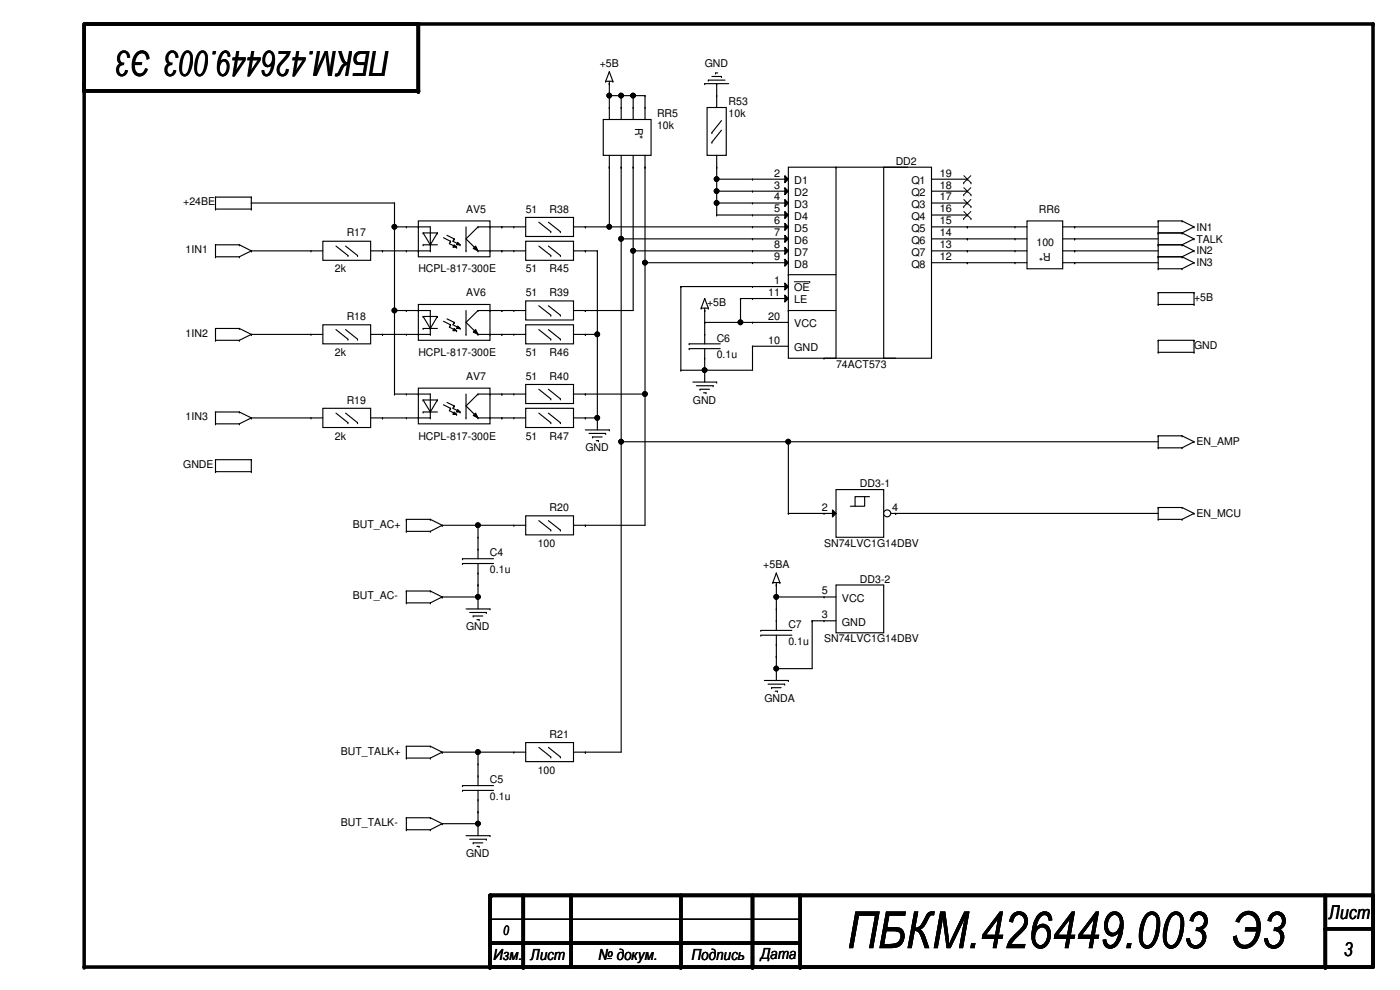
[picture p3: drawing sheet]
<svg xmlns="http://www.w3.org/2000/svg" width="420mm" height="297mm" viewBox="0 0 420 297" stroke-linecap="round" stroke-linejoin="round" font-family="sans-serif">
<path d="M25.3 7.2h386.8v283h-386.8v-282.6M125.5 7.2v20.1h-100.2M147.1 268.6v21.6M147.4 268.6h264.7M157 268.6v21.6M171.4 268.6v21.2M204.3 268.6v21.6M225.8 268.6v21.6M240.1 268.6v21.6M397.8 278.7h14.3M397.8 268.6v21.6M147.1 283h93" fill="none" stroke="#000" stroke-width="1.1"/>
<g fill="#000">
<circle cx="125.5" cy="7.2" r=".53"/>
<circle cx="412.1" cy="7.2" r=".53"/>
<circle cx="25.3" cy="25.1" r=".53"/>
<circle cx="25.3" cy="27.3" r=".53"/>
<circle cx="125.5" cy="27.3" r=".53"/>
<circle cx="181.8" cy="24.4" r=".17"/>
<circle cx="182.9" cy="21.5" r=".17"/>
<circle cx="182.9" cy="28.7" r=".17"/>
<circle cx="182.9" cy="25.1" r=".17"/>
<circle cx="183.9" cy="24.4" r=".17"/>
<circle cx="186.4" cy="28.7" r=".17"/>
<circle cx="190" cy="28.7" r=".17"/>
<circle cx="193.6" cy="28.7" r=".17"/>
<circle cx="211.5" cy="25.1" r=".17"/>
<circle cx="212.6" cy="24" r=".17"/>
<circle cx="214.7" cy="21.9" r=".17"/>
<circle cx="215.1" cy="25.1" r=".17"/>
<circle cx="216.5" cy="22.9" r=".17"/>
<circle cx="64.7" cy="59.1" r=".17"/>
<circle cx="75.4" cy="59.1" r=".17"/>
<circle cx="182.9" cy="50.2" r=".17"/>
<circle cx="186.4" cy="50.2" r=".17"/>
<circle cx="190" cy="50.2" r=".17"/>
<circle cx="193.6" cy="50.2" r=".17"/>
<circle cx="215.1" cy="53.8" r=".17"/>
<circle cx="215.1" cy="57.4" r=".17"/>
<circle cx="215.1" cy="50.2" r=".17"/>
<circle cx="225.8" cy="53.8" r=".17"/>
<circle cx="225.8" cy="57.4" r=".17"/>
<circle cx="250.9" cy="50.2" r=".17"/>
<circle cx="290.3" cy="57.4" r=".17"/>
<circle cx="290.3" cy="53.8" r=".17"/>
<circle cx="64.7" cy="62.7" r=".17"/>
<circle cx="64.7" cy="77" r=".17"/>
<circle cx="64.7" cy="73.4" r=".17"/>
<circle cx="71.8" cy="77" r=".17"/>
<circle cx="71.8" cy="73.4" r=".17"/>
<circle cx="75.4" cy="62.7" r=".17"/>
<circle cx="75.4" cy="75.3" r=".17"/>
<circle cx="75.4" cy="60.9" r=".17"/>
<circle cx="93.3" cy="75.3" r=".17"/>
<circle cx="104.4" cy="76.7" r=".17"/>
<circle cx="107.3" cy="76.7" r=".17"/>
<circle cx="114.8" cy="75.3" r=".17"/>
<circle cx="118.4" cy="60.9" r=".17"/>
<circle cx="118.4" cy="68.1" r=".17"/>
<circle cx="150.6" cy="75.3" r=".17"/>
<circle cx="150.6" cy="68.1" r=".17"/>
<circle cx="175.7" cy="68.1" r=".17"/>
<circle cx="175.7" cy="75.3" r=".17"/>
<circle cx="179.3" cy="75.3" r=".17"/>
<circle cx="182.9" cy="68.1" r=".17"/>
<circle cx="186.4" cy="71.7" r=".17"/>
<circle cx="190" cy="75.3" r=".17"/>
<circle cx="193.6" cy="78.8" r=".17"/>
<circle cx="215.1" cy="60.9" r=".17"/>
<circle cx="215.1" cy="64.5" r=".17"/>
<circle cx="225.8" cy="60.9" r=".17"/>
<circle cx="225.8" cy="68.1" r=".17"/>
<circle cx="225.8" cy="71.7" r=".17"/>
<circle cx="225.8" cy="75.3" r=".17"/>
<circle cx="225.8" cy="64.5" r=".17"/>
<circle cx="225.8" cy="78.8" r=".17"/>
<circle cx="290.3" cy="68.1" r=".17"/>
<circle cx="290.3" cy="78.8" r=".17"/>
<circle cx="290.3" cy="64.5" r=".17"/>
<circle cx="290.3" cy="71.7" r=".17"/>
<circle cx="290.3" cy="75.3" r=".17"/>
<circle cx="290.3" cy="60.9" r=".17"/>
<circle cx="322.5" cy="68.1" r=".17"/>
<circle cx="322.5" cy="75.3" r=".17"/>
<circle cx="322.5" cy="71.7" r=".17"/>
<circle cx="322.5" cy="78.8" r=".17"/>
<circle cx="347.6" cy="69.9" r=".17"/>
<circle cx="347.6" cy="66.3" r=".17"/>
<circle cx="347.6" cy="73.4" r=".17"/>
<circle cx="347.6" cy="77" r=".17"/>
<circle cx="354.7" cy="66.3" r=".17"/>
<circle cx="354.7" cy="69.9" r=".17"/>
<circle cx="354.7" cy="73.4" r=".17"/>
<circle cx="354.7" cy="77" r=".17"/>
<circle cx="358.3" cy="68.1" r=".17"/>
<circle cx="358.3" cy="75.3" r=".17"/>
<circle cx="358.3" cy="78.8" r=".17"/>
<circle cx="358.3" cy="71.7" r=".17"/>
<circle cx="64.7" cy="98.6" r=".17"/>
<circle cx="71.8" cy="98.6" r=".17"/>
<circle cx="118.4" cy="93.2" r=".17"/>
<circle cx="122" cy="93.2" r=".17"/>
<circle cx="125.5" cy="93.2" r=".17"/>
<circle cx="127" cy="98.6" r=".17"/>
<circle cx="127" cy="95" r=".17"/>
<circle cx="129.1" cy="98.6" r=".17"/>
<circle cx="131.3" cy="95" r=".17"/>
<circle cx="135.2" cy="97.5" r=".17"/>
<circle cx="136.3" cy="96.7" r=".17"/>
<circle cx="137" cy="99.2" r=".17"/>
<circle cx="138.1" cy="98.6" r=".17"/>
<circle cx="143.5" cy="93.2" r=".17"/>
<circle cx="147.1" cy="93.2" r=".17"/>
<circle cx="150.6" cy="93.2" r=".17"/>
<circle cx="154.2" cy="93.2" r=".17"/>
<circle cx="165.3" cy="94.6" r=".17"/>
<circle cx="168.2" cy="94.6" r=".17"/>
<circle cx="175.7" cy="93.2" r=".17"/>
<circle cx="204.3" cy="86" r=".17"/>
<circle cx="210.4" cy="92.5" r=".17"/>
<circle cx="211.5" cy="96.7" r=".17"/>
<circle cx="211.5" cy="93.2" r=".17"/>
<circle cx="211.5" cy="89.6" r=".17"/>
<circle cx="212.6" cy="92.5" r=".17"/>
<circle cx="222.2" cy="89.6" r=".17"/>
<circle cx="222.2" cy="96.7" r=".17"/>
<circle cx="225.8" cy="86" r=".17"/>
<circle cx="225.8" cy="96.7" r=".17"/>
<circle cx="225.8" cy="89.6" r=".17"/>
<circle cx="236.6" cy="82.4" r=".17"/>
<circle cx="236.6" cy="93.2" r=".17"/>
<circle cx="347.6" cy="87.8" r=".17"/>
<circle cx="347.6" cy="91.4" r=".17"/>
<circle cx="347.6" cy="80.6" r=".17"/>
<circle cx="354.7" cy="80.6" r=".17"/>
<circle cx="358.3" cy="87.8" r=".17"/>
<circle cx="358.3" cy="91.4" r=".17"/>
<circle cx="64.7" cy="102.1" r=".17"/>
<circle cx="71.8" cy="102.1" r=".17"/>
<circle cx="75.4" cy="100.3" r=".17"/>
<circle cx="93.3" cy="100.3" r=".17"/>
<circle cx="104.4" cy="101.8" r=".17"/>
<circle cx="107.3" cy="101.8" r=".17"/>
<circle cx="114.8" cy="100.3" r=".17"/>
<circle cx="118.4" cy="118.2" r=".17"/>
<circle cx="122" cy="118.2" r=".17"/>
<circle cx="122" cy="100.3" r=".17"/>
<circle cx="125.5" cy="100.3" r=".17"/>
<circle cx="125.5" cy="118.2" r=".17"/>
<circle cx="129.1" cy="100.3" r=".17"/>
<circle cx="139.9" cy="100.3" r=".17"/>
<circle cx="143.5" cy="118.2" r=".17"/>
<circle cx="143.5" cy="100.3" r=".17"/>
<circle cx="147.1" cy="118.2" r=".17"/>
<circle cx="147.1" cy="100.3" r=".17"/>
<circle cx="150.6" cy="100.3" r=".17"/>
<circle cx="150.6" cy="118.2" r=".17"/>
<circle cx="154.2" cy="118.2" r=".17"/>
<circle cx="165.3" cy="119.7" r=".17"/>
<circle cx="168.2" cy="119.7" r=".17"/>
<circle cx="175.7" cy="118.2" r=".17"/>
<circle cx="175.7" cy="100.3" r=".17"/>
<circle cx="179.3" cy="100.3" r=".17"/>
<circle cx="193.6" cy="118.2" r=".17"/>
<circle cx="204.3" cy="111.1" r=".17"/>
<circle cx="206.8" cy="104.6" r=".17"/>
<circle cx="206.8" cy="103.2" r=".17"/>
<circle cx="210.1" cy="116.8" r=".17"/>
<circle cx="211.5" cy="100.3" r=".17"/>
<circle cx="211.5" cy="111.1" r=".17"/>
<circle cx="211.5" cy="107.5" r=".17"/>
<circle cx="211.9" cy="117.9" r=".17"/>
<circle cx="214" cy="115.7" r=".17"/>
<circle cx="215.1" cy="114.6" r=".17"/>
<circle cx="225.8" cy="103.9" r=".17"/>
<circle cx="247.3" cy="107.5" r=".17"/>
<circle cx="347.6" cy="105.7" r=".17"/>
<circle cx="347.6" cy="102.1" r=".17"/>
<circle cx="358.3" cy="105.7" r=".17"/>
<circle cx="358.3" cy="102.1" r=".17"/>
<circle cx="64.7" cy="137.9" r=".17"/>
<circle cx="64.7" cy="127.2" r=".17"/>
<circle cx="64.7" cy="123.6" r=".17"/>
<circle cx="71.8" cy="127.2" r=".17"/>
<circle cx="71.8" cy="123.6" r=".17"/>
<circle cx="75.4" cy="137.9" r=".17"/>
<circle cx="75.4" cy="125.4" r=".17"/>
<circle cx="93.3" cy="125.4" r=".17"/>
<circle cx="104.4" cy="126.8" r=".17"/>
<circle cx="107.3" cy="126.8" r=".17"/>
<circle cx="114.8" cy="125.4" r=".17"/>
<circle cx="122" cy="125.4" r=".17"/>
<circle cx="125.5" cy="125.4" r=".17"/>
<circle cx="127" cy="120" r=".17"/>
<circle cx="127" cy="123.6" r=".17"/>
<circle cx="129.1" cy="125.4" r=".17"/>
<circle cx="129.1" cy="123.6" r=".17"/>
<circle cx="131.3" cy="120" r=".17"/>
<circle cx="135.2" cy="122.5" r=".17"/>
<circle cx="136.3" cy="121.8" r=".17"/>
<circle cx="137" cy="124.3" r=".17"/>
<circle cx="138.1" cy="123.6" r=".17"/>
<circle cx="139.9" cy="125.4" r=".17"/>
<circle cx="143.5" cy="125.4" r=".17"/>
<circle cx="147.1" cy="125.4" r=".17"/>
<circle cx="150.6" cy="125.4" r=".17"/>
<circle cx="175.7" cy="125.4" r=".17"/>
<circle cx="177.8" cy="131.1" r=".17"/>
<circle cx="179.3" cy="125.4" r=".17"/>
<circle cx="179.6" cy="132.2" r=".17"/>
<circle cx="181.8" cy="130" r=".17"/>
<circle cx="182.9" cy="129" r=".17"/>
<circle cx="186.4" cy="132.5" r=".17"/>
<circle cx="236.6" cy="132.5" r=".17"/>
<circle cx="347.6" cy="134.4" r=".17"/>
<circle cx="347.6" cy="130.8" r=".17"/>
<circle cx="354.7" cy="130.8" r=".17"/>
<circle cx="354.7" cy="134.4" r=".17"/>
<circle cx="358.3" cy="132.5" r=".17"/>
<circle cx="64.7" cy="141.5" r=".17"/>
<circle cx="75.4" cy="141.5" r=".17"/>
<circle cx="122" cy="159.4" r=".17"/>
<circle cx="122" cy="155.8" r=".17"/>
<circle cx="129.1" cy="155.8" r=".17"/>
<circle cx="129.1" cy="159.4" r=".17"/>
<circle cx="132.7" cy="157.6" r=".17"/>
<circle cx="143.5" cy="157.6" r=".17"/>
<circle cx="154.2" cy="157.6" r=".17"/>
<circle cx="165.3" cy="159" r=".17"/>
<circle cx="168.2" cy="159" r=".17"/>
<circle cx="175.7" cy="157.6" r=".17"/>
<circle cx="236.6" cy="154.1" r=".17"/>
<circle cx="247.3" cy="154.1" r=".17"/>
<circle cx="268.8" cy="154.1" r=".17"/>
<circle cx="347.6" cy="152.3" r=".17"/>
<circle cx="347.6" cy="155.8" r=".17"/>
<circle cx="354.7" cy="152.3" r=".17"/>
<circle cx="354.7" cy="155.8" r=".17"/>
<circle cx="358.3" cy="154.1" r=".17"/>
<circle cx="122" cy="177.3" r=".17"/>
<circle cx="129.1" cy="177.3" r=".17"/>
<circle cx="132.7" cy="179.1" r=".17"/>
<circle cx="138.8" cy="169.1" r=".17"/>
<circle cx="138.8" cy="167.6" r=".17"/>
<circle cx="143.5" cy="179.1" r=".17"/>
<circle cx="143.5" cy="172" r=".17"/>
<circle cx="143.5" cy="164.8" r=".17"/>
<circle cx="143.5" cy="161.2" r=".17"/>
<circle cx="143.5" cy="175.5" r=".17"/>
<circle cx="231.9" cy="174.8" r=".17"/>
<circle cx="233" cy="172" r=".17"/>
<circle cx="233" cy="175.5" r=".17"/>
<circle cx="233" cy="179.1" r=".17"/>
<circle cx="234" cy="174.8" r=".17"/>
<circle cx="247.3" cy="179.1" r=".17"/>
<circle cx="122" cy="180.9" r=".17"/>
<circle cx="129.1" cy="180.9" r=".17"/>
<circle cx="142" cy="184.8" r=".17"/>
<circle cx="143.8" cy="185.9" r=".17"/>
<circle cx="146" cy="183.8" r=".17"/>
<circle cx="147.1" cy="182.7" r=".17"/>
<circle cx="233" cy="197" r=".17"/>
<circle cx="243.7" cy="186.3" r=".17"/>
<circle cx="247.3" cy="186.3" r=".17"/>
<circle cx="231.6" cy="206.3" r=".17"/>
<circle cx="233" cy="200.6" r=".17"/>
<circle cx="233.3" cy="207.4" r=".17"/>
<circle cx="235.5" cy="205.3" r=".17"/>
<circle cx="236.6" cy="204.2" r=".17"/>
<circle cx="122" cy="227.5" r=".17"/>
<circle cx="122" cy="223.9" r=".17"/>
<circle cx="129.1" cy="227.5" r=".17"/>
<circle cx="129.1" cy="223.9" r=".17"/>
<circle cx="132.7" cy="225.7" r=".17"/>
<circle cx="138.8" cy="237.2" r=".17"/>
<circle cx="138.8" cy="235.7" r=".17"/>
<circle cx="143.5" cy="229.2" r=".17"/>
<circle cx="143.5" cy="225.7" r=".17"/>
<circle cx="143.5" cy="240" r=".17"/>
<circle cx="143.5" cy="232.8" r=".17"/>
<circle cx="175.7" cy="225.7" r=".17"/>
<circle cx="122" cy="245.4" r=".17"/>
<circle cx="122" cy="249" r=".17"/>
<circle cx="129.1" cy="245.4" r=".17"/>
<circle cx="129.1" cy="249" r=".17"/>
<circle cx="132.7" cy="247.1" r=".17"/>
<circle cx="142" cy="252.9" r=".17"/>
<circle cx="143.5" cy="243.6" r=".17"/>
<circle cx="143.5" cy="247.1" r=".17"/>
<circle cx="143.8" cy="254" r=".17"/>
<circle cx="146" cy="251.8" r=".17"/>
<circle cx="147.1" cy="250.7" r=".17"/>
<circle cx="147.1" cy="269.7" r=".17"/>
<circle cx="147.1" cy="275.8" r=".17"/>
<circle cx="147.1" cy="268.6" r=".53"/>
<circle cx="147.4" cy="268.6" r=".53"/>
<circle cx="397.8" cy="278.7" r=".53"/>
<circle cx="412.1" cy="268.6" r=".53"/>
<circle cx="25.3" cy="290.2" r=".53"/>
<circle cx="147.1" cy="290.2" r=".53"/>
<circle cx="147.1" cy="283" r=".53"/>
<circle cx="157" cy="290.2" r=".53"/>
<circle cx="171.4" cy="289.8" r=".53"/>
<circle cx="204.3" cy="290.2" r=".53"/>
<circle cx="225.8" cy="290.2" r=".53"/>
<circle cx="240.1" cy="290.2" r=".53"/>
<circle cx="397.8" cy="290.2" r=".53"/>
</g>
<g fill="none" stroke="#000" stroke-width=".34">
<path d="M182.9 28.7h10.7v3.6M182.9 24.4v7.9M182.9 21.5l1 2.9h-2.1zM186.4 28.7v3.6M190 28.7v3.6M211.5 25.1h7.2M212.6 24h5M213.6 22.9h2.9M214.7 21.9h.7M215.1 25.1v3.6M64.7 59.1h10.7v3.6h-10.7zM182.9 50.2v17.9"/>
<path d="M186.4 50.2v175.5h-10.7M190 50.2v43h-17.9M193.6 50.2v107.4h-21.5M215.1 57.4h21.5M215.1 50.2v14.3h21.5M215.1 53.8h21.5M235.5 52.7l1.1 1.1-1.1 1zM235.5 56.3l1.1 1.1-1.1 1zM235.5 59.9l1.1 1-1.1 1.1zM236.6 50.2h14.3v57.3h-14.3zM250.9 50.2h21.5M265.2 50.2h14.4v57.3h-14.4z"/>
<path d="M279.6 57.4h10.7M279.6 53.8h10.7M64.7 73.4h7.1l3.6 1.9-3.6 1.7h-7.1zM75.4 60.9h43v57.3h10.7v7.2h-17.9M75.4 75.3h21.5M96.9 72.4h14.3v5.7h-14.3zM100.8 73.8l3.6 2.9M103.7 73.8l3.6 2.9M111.2 75.3h10.8M118.4 68.1h3.6M150.6 75.3h3.6M150.6 68.1h3.6"/>
<path d="M175.7 75.3h3.6v53.7M175.7 68.1h60.9M186.4 71.7h50.2M190 75.3h46.6M193.6 78.8h43M215.1 60.9h21.5M235.5 63.5l1.1 1-1.1 1.1zM235.5 67l1.1 1.1-1.1 1zM235.5 70.6l1.1 1.1-1.1 1zM235.5 74.2l1.1 1.1-1.1 1zM235.5 77.8l1.1 1-1.1 1.1zM279.6 75.3h25"/>
<path d="M279.6 68.1h25M279.6 71.7h25M279.6 78.8h25M279.6 60.9h10.7M279.6 64.5h10.7M322.5 75.3h25.1M322.5 68.1h25.1M322.5 71.7h25.1M322.5 78.8h25.1M347.6 69.9h7.1M347.6 73.4h7.1M347.6 77h7.1"/>
<path d="M354.7 69.9l3.6-1.8-3.6-1.8h-7.1v14.3h7.1l3.6-1.8-3.6-1.8M354.7 69.9l3.6 1.8-3.6 1.7M354.7 73.4l3.6 1.9-3.6 1.7M64.7 98.6h7.1l3.6 1.7-3.6 1.8h-7.1zM96.9 97.5h14.3v5.7h-14.3zM100.8 98.9l3.6 2.9M103.7 98.9l3.6 2.9M118.4 93.2h10.7v7.1h-17.9M125.5 91.4h21.6v10.7h-21.6zM127 98.6h4.3M127 95h4.3l-2.2 3.6zM133.1 96.4l2.1 1.1-.3 .7 2.1 1"/>
<path d="M134.1 95.7l2.2 1-.4 .8 2.2 1.1M136.3 98.6l.7 .6h-1.1zM137.4 97.8l.7 .8h-1.1zM139.9 93.2v7.1M142.7 98.9l.8 1.4-1.5-.7zM157.8 90.3h14.3v5.7h-14.3zM157.8 93.2h-14.3l-3.6 3.5 3.6 3.6h10.7M161.7 91.7l3.6 2.9M164.6 91.7l3.6 2.9M211.5 96.7h25.1M211.5 92.5v10.7M211.5 89.6l1.1 2.9h-2.2z"/>
<path d="M235.5 84.9l1.1 1.1-1.1 1zM235.5 88.5l1.1 1.1-1.1 1zM236.6 89.6h-14.4v7.1M236.6 86h-32.3v25.1h21.5v-7.2h10.8M236.6 93.2h14.3M236.6 82.4h14.3M347.6 87.8h10.7v3.6h-10.7zM75.4 100.3h21.5M125.5 116.5h21.6v10.7h-21.6zM139.9 118.2v7.2M157.8 115.4h14.3v5.7h-14.3zM157.8 118.2h-14.3l-3.6 3.6 3.6 3.6h10.7"/>
<path d="M161.7 116.8l3.6 2.9M164.6 116.8l3.6 2.9M172.1 118.2h21.5M175.7 100.3h3.6M206.8 104.6h9.3M206.8 103.2h9.3M207.9 114.6h7.2M209 115.7h5M210.1 116.8h2.8M211.1 117.9h.8M211.5 104.6v10M247.3 107.5h21.5"/>
<path d="M347.6 102.1h10.7v3.6h-10.7zM64.7 137.9h10.7v3.6h-10.7zM64.7 123.6h7.1l3.6 1.8-3.6 1.8h-7.1zM75.4 125.4h21.5M96.9 122.5h14.3v5.8h-14.3zM100.8 124l3.6 2.8M103.7 124l3.6 2.8M127 123.6h4.3M127 120h4.3l-2.2 3.6zM133.1 121.5l2.1 1-.3 .7 2.1 1.1M134.1 120.7l2.2 1.1-.4 .7 2.2 1.1M136.3 123.6l.7 .7h-1.1z"/>
<path d="M137.4 122.9l.7 .7h-1.1zM142 124.7l.7-.7 .8 1.4zM175.7 125.4h3.6M175.7 129h7.2M176.8 130h5M177.8 131.1h2.9M178.9 132.2h.7M186.4 132.5h161.2M236.6 132.5v21.6h14.3M347.6 130.8h7.1l3.6 1.7-3.6 1.9h-7.1zM122 155.8h7.1l3.6 1.8-3.6 1.8h-7.1zM132.7 157.6h25.1"/>
<path d="M143.5 157.6v10M157.8 154.8h14.3v5.7h-14.3zM161.7 156.2l3.6 2.8M164.6 156.2l3.6 2.8M249.8 153l1.1 1.1-1.1 1zM250.9 146.9h14.3v14.3h-14.3zM259.5 149v2.9h-4.3M260.9 149h-4.3v2.9M268.8 154.1h78.8M347.6 152.3h7.1l3.6 1.8-3.6 1.7h-7.1zM122 177.3h7.1l3.6 1.8-3.6 1.8h-7.1zM132.7 179.1h10.8"/>
<path d="M138.8 169.1h9.3M138.8 167.6h9.3M143.5 169.1v13.6M233 179.1h17.9M233 174.8v7.9M233 172l1 2.8h-2.1zM250.9 175.5h14.3v14.4h-14.3zM139.9 182.7h7.2M141 183.8h5M142 184.8h2.9M143.1 185.9h.7M233 197v7.2"/>
<path d="M250.9 186.3h-7.2v14.3h-10.7M229.4 204.2h7.2M230.5 205.3h5M231.6 206.3h2.8M232.7 207.4h.6M122 223.9h7.1l3.6 1.8-3.6 1.8h-7.1zM132.7 225.7h21.5M138.8 237.2h9.3M138.8 235.7h9.3M143.5 225.7v10M143.5 237.2v13.5M122 245.4h7.1l3.6 1.7-3.6 1.9h-7.1z"/>
<path d="M132.7 247.1h10.8M139.9 250.7h7.2M141 251.8h5M142 252.9h2.9M143.1 254h.7M147.1 275.8h93M147.1 269v.7"/>
<circle cx="182.8" cy="28.7" r=".7"/>
<circle cx="186.4" cy="28.7" r=".7"/>
<circle cx="190" cy="28.7" r=".7"/>
<circle cx="215.1" cy="53.7" r=".7"/>
<circle cx="215.1" cy="57.3" r=".7"/>
<circle cx="118.4" cy="68" r=".7"/>
<circle cx="182.8" cy="68" r=".7"/>
<circle cx="186.4" cy="71.6" r=".7"/>
<circle cx="190" cy="75.2" r=".7"/>
<circle cx="193.6" cy="78.8" r=".7"/>
<circle cx="215.1" cy="60.9" r=".7"/>
<circle cx="118.4" cy="93.1" r=".7"/>
<circle cx="222.2" cy="96.7" r=".7"/>
<circle cx="179.2" cy="100.3" r=".7"/>
<circle cx="193.6" cy="118.2" r=".7"/>
<circle cx="211.5" cy="111.1" r=".7"/>
<circle cx="179.2" cy="125.4" r=".7"/>
<circle cx="186.4" cy="132.5" r=".7"/>
<circle cx="236.6" cy="132.5" r=".7"/>
<circle cx="143.4" cy="157.6" r=".7"/>
<circle cx="143.4" cy="179.1" r=".7"/>
<circle cx="233" cy="179.1" r=".7"/>
<circle cx="233" cy="200.6" r=".7"/>
<circle cx="143.4" cy="225.7" r=".7"/>
<circle cx="143.4" cy="247.1" r=".7"/>
</g>
<g fill="#000">
<path d="M235.5 52.7l1.1 1.1-1.1 1zM235.5 56.3l1.1 1.1-1.1 1zM235.5 59.9l1.1 1-1.1 1.1zM235.5 63.5l1.1 1-1.1 1.1zM235.5 67l1.1 1.1-1.1 1zM235.5 70.6l1.1 1.1-1.1 1zM235.5 74.2l1.1 1.1-1.1 1zM235.5 77.8l1.1 1-1.1 1.1zM136.3 98.6l.7 .6h-1.1zM137.4 97.8l.7 .8h-1.1zM235.5 84.9l1.1 1.1-1.1 1zM235.5 88.5l1.1 1.1-1.1 1z"/>
<path d="M136.3 123.6l.7 .7h-1.1zM137.4 122.9l.7 .7h-1.1zM249.8 153l1.1 1.1-1.1 1z"/>
<path d="M142.7 98.9l.8 1.4-1.5-.7z" fill-rule="evenodd"/>
<path d="M142 124.7l.7-.7 .8 1.4z" fill-rule="evenodd"/>
<circle cx="182.8" cy="28.7" r=".7"/>
<circle cx="186.4" cy="28.7" r=".7"/>
<circle cx="190" cy="28.7" r=".7"/>
<circle cx="215.1" cy="53.7" r=".7"/>
<circle cx="215.1" cy="57.3" r=".7"/>
<circle cx="118.4" cy="68" r=".7"/>
<circle cx="182.8" cy="68" r=".7"/>
<circle cx="186.4" cy="71.6" r=".7"/>
<circle cx="190" cy="75.2" r=".7"/>
<circle cx="193.6" cy="78.8" r=".7"/>
<circle cx="215.1" cy="60.9" r=".7"/>
<circle cx="118.4" cy="93.1" r=".7"/>
<circle cx="222.2" cy="96.7" r=".7"/>
<circle cx="179.2" cy="100.3" r=".7"/>
<circle cx="193.6" cy="118.2" r=".7"/>
<circle cx="211.5" cy="111.1" r=".7"/>
<circle cx="179.2" cy="125.4" r=".7"/>
<circle cx="186.4" cy="132.5" r=".7"/>
<circle cx="236.6" cy="132.5" r=".7"/>
<circle cx="143.4" cy="157.6" r=".7"/>
<circle cx="143.4" cy="179.1" r=".7"/>
<circle cx="233" cy="179.1" r=".7"/>
<circle cx="233" cy="200.6" r=".7"/>
<circle cx="143.4" cy="225.7" r=".7"/>
<circle cx="143.4" cy="247.1" r=".7"/>
</g>
<g fill="none" stroke="#000" stroke-width=".3">
<path d="M289.2 54.9h.1M289.2 58.5h.1M289.3 52.7l2.1 2.2M289.3 56.3l2.1 2.2M289.3 59.9l2.1 2.1M291.4 52.7l-2.2 2.2M291.4 56.3l-2.2 2.2M291.4 59.9l-2.2 2.1M291.4 54.9h.1M291.4 58.5h.1M289.2 62h.1M289.2 65.6h.1"/>
<path d="M289.3 63.5l2.1 2.1M291.4 63.5l-2.2 2.1M291.4 62h.1M291.4 65.6h.1M238.4 84.5h4.6M243 84.5h.1"/>
</g>
<circle cx="266.3" cy="154" r="1.05" fill="#fff"/>
<g fill="none" stroke="#000" stroke-width=".34">
<path d="M181 35.9h14.4v10.7h-14.4zM182.9 32.3v3.6M186.4 32.3v3.6M190 32.3v3.6M193.6 32.3v3.6M212.2 32.3h5.8v14.3h-5.8zM215.1 28.7v3.6M216.5 36.2l-2.9 3.6M216.5 39.1l-2.9 3.6M182.9 46.6v3.6M186.4 46.6v3.6M190 46.6v3.6"/>
<path d="M193.6 46.6v3.6M215.1 46.6v3.6M122 68.1h7.1v7.2h-7.1M125.5 66.3h21.6v10.7h-21.6zM127 69.9h4.3l-2.2 3.5zM127 73.4h4.3M133.1 71.3l2.1 1.1-.3 .7 2.1 1.1M134.1 70.6l2.2 1.1-.4 .7 2.2 1M136.3 73.4l.7 .8h-1.1zM137.4 72.7l.7 .7h-1.1zM139.9 68.1v7.2M142.7 73.8l.8 1.5-1.5-.8z"/>
<path d="M150.6 68.1h-7.1l-3.6 3.6 3.6 3.6h7.1M154.2 75.3h3.6M154.2 68.1h3.6M157.8 72.4h14.3v5.7h-14.3zM157.8 65.2h14.3v5.8h-14.3zM161.7 73.8l3.6 2.9M161.7 66.7l3.6 2.8M164.6 73.8l3.6 2.9M164.6 66.7l3.6 2.8M172.1 75.3h3.6M172.1 68.1h3.6M304.6 78.8h3.6"/>
<path d="M304.6 75.3h3.6M304.6 71.7h3.6M304.6 68.1h3.6M308.2 66.3h10.7v14.3h-10.7zM318.9 78.8h3.6M318.9 75.3h3.6M318.9 71.7h3.6M318.9 68.1h3.6M157.8 97.5h14.3v5.7h-14.3zM161.7 98.9l3.6 2.9M164.6 98.9l3.6 2.9M154.2 100.3h3.6"/>
<path d="M172.1 100.3h3.6M154.2 125.4h3.6M157.8 122.5h14.3v5.8h-14.3zM161.7 124l3.6 2.8M164.6 124l3.6 2.8M172.1 125.4h3.6M267.4 154.1h1.4M228.3 190.6h9.3M228.3 189.1h9.3M233 182.7v6.4M233 190.6v6.4M154.2 225.7h3.6"/>
<path d="M157.8 222.8h14.3v5.7h-14.3zM161.7 224.2l3.6 2.9M164.6 224.2l3.6 2.9M172.1 225.7h3.6"/>
<circle cx="182.8" cy="28.7" r=".7"/>
<circle cx="186.4" cy="28.7" r=".7"/>
<circle cx="190" cy="28.7" r=".7"/>
<circle cx="215.1" cy="53.7" r=".7"/>
<circle cx="215.1" cy="57.3" r=".7"/>
<circle cx="118.4" cy="68" r=".7"/>
<circle cx="182.8" cy="68" r=".7"/>
<circle cx="186.4" cy="71.6" r=".7"/>
<circle cx="190" cy="75.2" r=".7"/>
<circle cx="193.6" cy="78.8" r=".7"/>
<circle cx="215.1" cy="60.9" r=".7"/>
<circle cx="118.4" cy="93.1" r=".7"/>
<circle cx="222.2" cy="96.7" r=".7"/>
<circle cx="179.2" cy="100.3" r=".7"/>
<circle cx="193.6" cy="118.2" r=".7"/>
<circle cx="211.5" cy="111.1" r=".7"/>
<circle cx="179.2" cy="125.4" r=".7"/>
<circle cx="186.4" cy="132.5" r=".7"/>
<circle cx="236.6" cy="132.5" r=".7"/>
<circle cx="143.4" cy="157.6" r=".7"/>
<circle cx="266.3" cy="154" r="1.05"/>
<circle cx="143.4" cy="179.1" r=".7"/>
<circle cx="233" cy="179.1" r=".7"/>
<circle cx="233" cy="200.6" r=".7"/>
<circle cx="143.4" cy="225.7" r=".7"/>
<circle cx="143.4" cy="247.1" r=".7"/>
</g>
<g fill="#000">
<circle cx="182.9" cy="32.3" r=".17"/>
<circle cx="186.4" cy="32.3" r=".17"/>
<circle cx="190" cy="32.3" r=".17"/>
<circle cx="193.6" cy="32.3" r=".17"/>
<circle cx="213.6" cy="39.8" r=".17"/>
<circle cx="215.1" cy="28.7" r=".17"/>
<circle cx="182.9" cy="50.2" r=".17"/>
<circle cx="186.4" cy="50.2" r=".17"/>
<circle cx="190" cy="50.2" r=".17"/>
<circle cx="193.6" cy="50.2" r=".17"/>
<circle cx="213.6" cy="42.7" r=".17"/>
<circle cx="215.1" cy="50.2" r=".17"/>
<circle cx="122" cy="75.3" r=".17"/>
<circle cx="122" cy="68.1" r=".17"/>
<circle cx="125.5" cy="68.1" r=".17"/>
<circle cx="125.5" cy="75.3" r=".17"/>
<circle cx="127" cy="69.9" r=".17"/>
<circle cx="127" cy="73.4" r=".17"/>
<circle cx="129.1" cy="73.4" r=".17"/>
<circle cx="129.1" cy="75.3" r=".17"/>
<circle cx="131.3" cy="69.9" r=".17"/>
<circle cx="135.2" cy="72.4" r=".17"/>
<circle cx="136.3" cy="71.7" r=".17"/>
<circle cx="137" cy="74.2" r=".17"/>
<circle cx="138.1" cy="73.4" r=".17"/>
<circle cx="139.9" cy="75.3" r=".17"/>
<circle cx="143.5" cy="75.3" r=".17"/>
<circle cx="143.5" cy="68.1" r=".17"/>
<circle cx="147.1" cy="75.3" r=".17"/>
<circle cx="147.1" cy="68.1" r=".17"/>
<circle cx="150.6" cy="75.3" r=".17"/>
<circle cx="150.6" cy="68.1" r=".17"/>
<circle cx="154.2" cy="75.3" r=".17"/>
<circle cx="154.2" cy="68.1" r=".17"/>
<circle cx="165.3" cy="69.5" r=".17"/>
<circle cx="165.3" cy="76.7" r=".17"/>
<circle cx="168.2" cy="76.7" r=".17"/>
<circle cx="168.2" cy="69.5" r=".17"/>
<circle cx="175.7" cy="68.1" r=".17"/>
<circle cx="175.7" cy="75.3" r=".17"/>
<circle cx="304.6" cy="68.1" r=".17"/>
<circle cx="304.6" cy="75.3" r=".17"/>
<circle cx="304.6" cy="78.8" r=".17"/>
<circle cx="304.6" cy="71.7" r=".17"/>
<circle cx="322.5" cy="75.3" r=".17"/>
<circle cx="322.5" cy="68.1" r=".17"/>
<circle cx="322.5" cy="78.8" r=".17"/>
<circle cx="322.5" cy="71.7" r=".17"/>
<circle cx="154.2" cy="100.3" r=".17"/>
<circle cx="165.3" cy="101.8" r=".17"/>
<circle cx="168.2" cy="101.8" r=".17"/>
<circle cx="175.7" cy="100.3" r=".17"/>
<circle cx="154.2" cy="125.4" r=".17"/>
<circle cx="165.3" cy="126.8" r=".17"/>
<circle cx="168.2" cy="126.8" r=".17"/>
<circle cx="175.7" cy="125.4" r=".17"/>
<circle cx="268.8" cy="154.1" r=".17"/>
<circle cx="228.3" cy="190.6" r=".17"/>
<circle cx="228.3" cy="189.1" r=".17"/>
<circle cx="233" cy="193.4" r=".17"/>
<circle cx="233" cy="186.3" r=".17"/>
<circle cx="233" cy="182.7" r=".17"/>
<circle cx="233" cy="197" r=".17"/>
<circle cx="154.2" cy="225.7" r=".17"/>
<circle cx="165.3" cy="227.1" r=".17"/>
<circle cx="168.2" cy="227.1" r=".17"/>
<circle cx="175.7" cy="225.7" r=".17"/>
</g>
<g fill="#000">
<path d="M136.3 73.4l.7 .8h-1.1zM137.4 72.7l.7 .7h-1.1z"/>
<path d="M142.7 73.8l.8 1.5-1.5-.8z" fill-rule="evenodd"/>
<circle cx="182.8" cy="28.7" r=".7"/>
<circle cx="186.4" cy="28.7" r=".7"/>
<circle cx="190" cy="28.7" r=".7"/>
<circle cx="215.1" cy="53.7" r=".7"/>
<circle cx="215.1" cy="57.3" r=".7"/>
<circle cx="118.4" cy="68" r=".7"/>
<circle cx="182.8" cy="68" r=".7"/>
<circle cx="186.4" cy="71.6" r=".7"/>
<circle cx="190" cy="75.2" r=".7"/>
<circle cx="193.6" cy="78.8" r=".7"/>
<circle cx="215.1" cy="60.9" r=".7"/>
<circle cx="118.4" cy="93.1" r=".7"/>
<circle cx="222.2" cy="96.7" r=".7"/>
<circle cx="179.2" cy="100.3" r=".7"/>
<circle cx="193.6" cy="118.2" r=".7"/>
<circle cx="211.5" cy="111.1" r=".7"/>
<circle cx="179.2" cy="125.4" r=".7"/>
<circle cx="186.4" cy="132.5" r=".7"/>
<circle cx="236.6" cy="132.5" r=".7"/>
<circle cx="143.4" cy="157.6" r=".7"/>
<circle cx="143.4" cy="179.1" r=".7"/>
<circle cx="233" cy="179.1" r=".7"/>
<circle cx="233" cy="200.6" r=".7"/>
<circle cx="143.4" cy="225.7" r=".7"/>
<circle cx="143.4" cy="247.1" r=".7"/>
</g>
<text font-size="15.4" x="254.2" y="284.5">ПБКМ.426449.003 Э3</text>
<text font-size="10.4" x="116.9" y="15.3" transform="rotate(180 116.9 15.3)">ПБКМ.426449.003 Э3</text>
<g font-size="5.7">
<text x="398.8" y="275.7">Лист</text>
<text x="403.3" y="286.8">3</text>
</g>
<g font-size="4.6">
<text x="228.3" y="287.7">Дата</text>
<text x="148.1" y="288">Изм. Лист</text>
<text x="179.6" y="288">№ докум.</text>
<text x="207.5" y="288">Подпись</text>
</g>
<text font-size="3.9" x="151" y="280.5">0</text>
<g font-size="3.2">
<text x="180" y="20.1">+5B</text>
<text x="211.5" y="20.1">GND</text>
<text x="197.2" y="35.1">RR5</text>
<text x="218.7" y="31.6">R53</text>
<text x="218.7" y="35.1">10k</text>
<text x="190.6" y="38.4" transform="rotate(90 190.6 38.4)">R*</text>
<text x="197.2" y="38.7">10k</text>
<text x="232.3" y="53">2</text>
<text x="268.8" y="49.5">DD2</text>
<text x="282.1" y="53">19</text>
<text x="232.3" y="56.6">3</text>
<text x="238.4" y="55.2">D1</text>
<text x="238.4" y="58.8">D2</text>
<text x="273.5" y="55.2">Q1</text>
<text x="273.5" y="58.8">Q2</text>
<text x="282.1" y="56.6">18</text>
<text x="55" y="61.6">+24BE</text>
<text x="139.9" y="63.8">AV5</text>
<text x="157.8" y="63.8">51</text>
<text x="165" y="63.8">R38</text>
<text x="232.3" y="60.2">4</text>
<text x="232.3" y="63.8">5</text>
<text x="238.4" y="62.4">D3</text>
<text x="238.4" y="66">D4</text>
<text x="273.5" y="62.4">Q3</text>
<text x="273.5" y="66">Q4</text>
<text x="282.1" y="60.2">17</text>
<text x="282.1" y="63.8">16</text>
<text x="311.8" y="63.8">RR6</text>
<text x="104" y="71">R17</text>
<text x="232.3" y="67.3">6</text>
<text x="232.3" y="70.9">7</text>
<text x="238.4" y="69.5">D5</text>
<text x="273.5" y="69.5">Q5</text>
<text x="282.1" y="67.3">15</text>
<text x="282.1" y="70.9">14</text>
<text x="359.1" y="69.2">IN1</text>
<text x="55.7" y="76">1IN1</text>
<text x="232.3" y="74.5">8</text>
<text x="238.4" y="73.1">D6</text>
<text x="238.4" y="76.7">D7</text>
<text x="273.5" y="73.1">Q6</text>
<text x="273.5" y="76.7">Q7</text>
<text x="282.1" y="74.5">13</text>
<text x="311.1" y="73.8">100</text>
<text x="315.4" y="75.9" transform="rotate(180 315.4 75.9)">R*</text>
<text x="359.1" y="72.8">TALK</text>
<text x="359.1" y="76.3">IN2</text>
<text x="100.5" y="81.7">2k</text>
<text x="125.5" y="81.7">HCPL-817-300E</text>
<text x="157.8" y="81.7">51</text>
<text x="165" y="81.7">R45</text>
<text x="232.3" y="78.1">9</text>
<text x="238.4" y="80.3">D8</text>
<text x="273.5" y="80.3">Q8</text>
<text x="282.1" y="78.1">12</text>
<text x="359.1" y="79.9">IN3</text>
<text x="139.9" y="88.9">AV6</text>
<text x="157.8" y="88.9">51</text>
<text x="165" y="88.9">R39</text>
<text x="230.5" y="88.8">11</text>
<text x="232.3" y="85.2">1</text>
<text x="238.4" y="87.4">OE</text>
<text x="212.2" y="91.7">+5B</text>
<text x="230.5" y="96">20</text>
<text x="238.4" y="91">LE</text>
<text x="358.3" y="90.3">+5B</text>
<text x="55.7" y="101">1IN2</text>
<text x="104" y="96.1">R18</text>
<text x="238.4" y="98.2">VCC</text>
<text x="100.5" y="106.8">2k</text>
<text x="125.5" y="106.8">HCPL-817-300E</text>
<text x="157.8" y="106.8">51</text>
<text x="165" y="106.8">R46</text>
<text x="215.1" y="102.5">C6</text>
<text x="215.1" y="107.5">0.1u</text>
<text x="230.5" y="103.1">10</text>
<text x="238.4" y="105.3">GND</text>
<text x="358.3" y="104.6">GND</text>
<text x="139.9" y="114">AV7</text>
<text x="157.8" y="114">51</text>
<text x="165" y="114">R40</text>
<text x="250.9" y="110.4">74ACT573</text>
<text x="104" y="121.1">R19</text>
<text x="207.9" y="121.1">GND</text>
<text x="55.7" y="126.1">1IN3</text>
<text x="100.5" y="131.9">2k</text>
<text x="125.5" y="131.9">HCPL-817-300E</text>
<text x="157.8" y="131.9">51</text>
<text x="165" y="131.9">R47</text>
<text x="175.7" y="135.4">GND</text>
<text x="359.1" y="133.6">EN_AMP</text>
<text x="55" y="140.5">GNDE</text>
<text x="258.1" y="146.2">DD3-1</text>
<text x="165" y="153.3">R20</text>
<text x="246.6" y="153.3">2</text>
<text x="267.7" y="153.3">4</text>
<text x="359.1" y="155.2">EN_MCU</text>
<text x="105.9" y="158.4">BUT_AC+</text>
<text x="147.1" y="167">C4</text>
<text x="161.4" y="164.1">100</text>
<text x="247.3" y="164.1">SN74LVC1G14DBV</text>
<text x="147.1" y="172">0.1u</text>
<text x="229.1" y="170.5">+5BA</text>
<text x="105.9" y="179.8">BUT_AC-</text>
<text x="246.6" y="178.4">5</text>
<text x="258.1" y="174.8">DD3-2</text>
<text x="246.6" y="185.5">3</text>
<text x="252.7" y="180.6">VCC</text>
<text x="139.9" y="189.1">GND</text>
<text x="236.6" y="188.4">C7</text>
<text x="252.7" y="187.7">GND</text>
<text x="236.6" y="193.5">0.1u</text>
<text x="247.3" y="192.7">SN74LVC1G14DBV</text>
<text x="229.4" y="210.7">GNDA</text>
<text x="165" y="221.4">R21</text>
<text x="102.3" y="226.4">BUT_TALK+</text>
<text x="161.4" y="232.1">100</text>
<text x="147.1" y="235">C5</text>
<text x="147.1" y="240">0.1u</text>
<text x="102.3" y="247.9">BUT_TALK-</text>
<text x="139.9" y="257.2">GND</text>
</g>
</svg>
